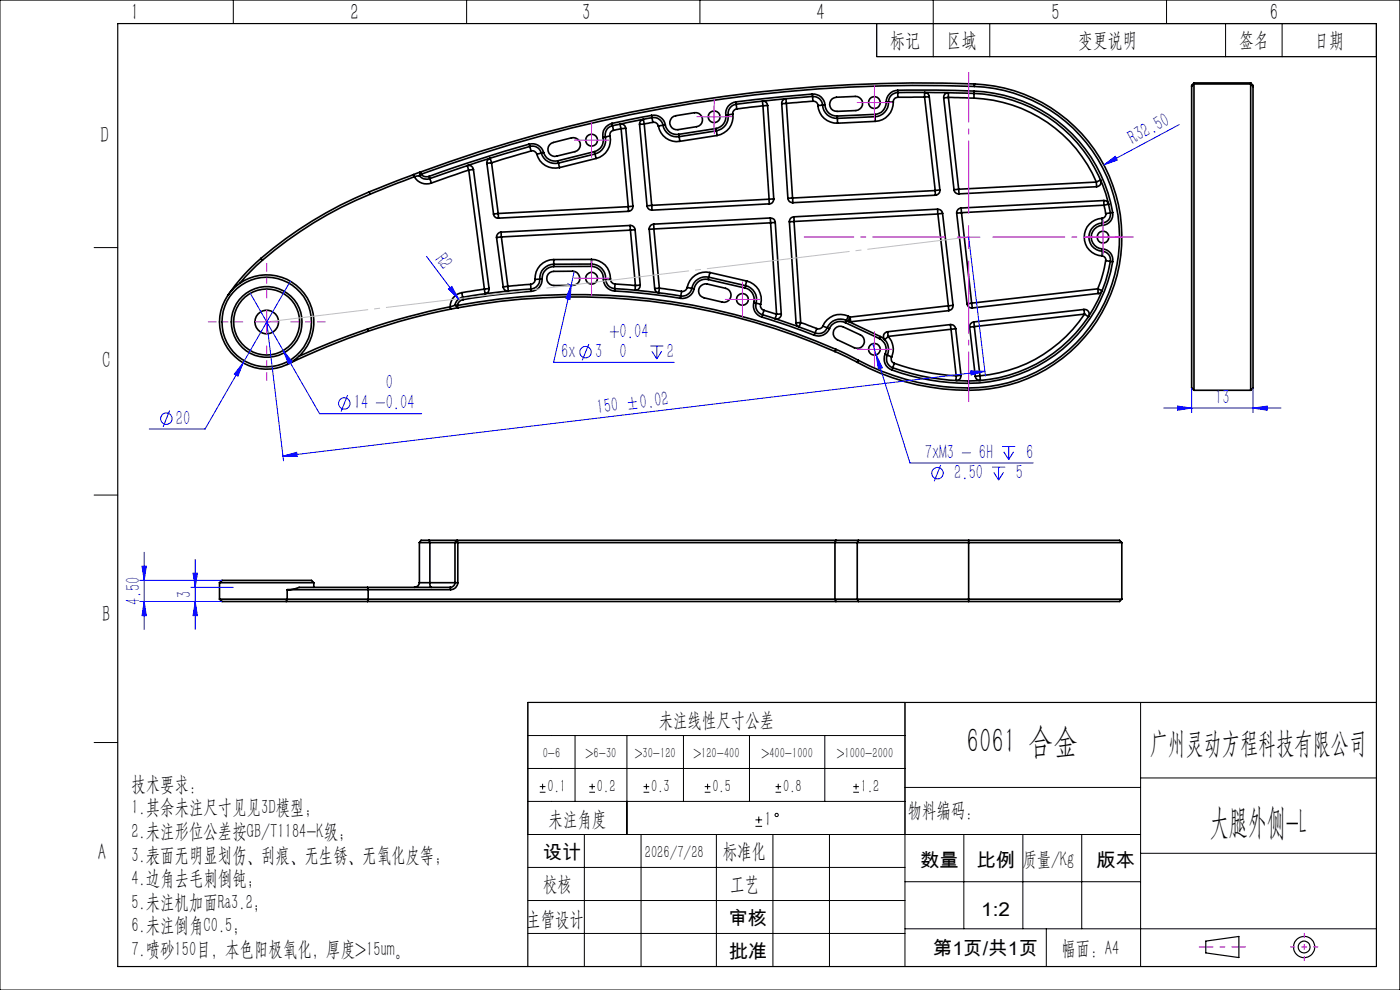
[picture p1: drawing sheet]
<svg xmlns="http://www.w3.org/2000/svg" width="297mm" height="210mm" viewBox="0 0 297 210" stroke-linecap="round" stroke-linejoin="round" font-family="sans-serif">
<g fill="none" stroke="#000" stroke-width=".35">
<path d="M172.3 20a2.48 2.48 0 0 1 2.7 2.3M172.3 20l-16.2 1.6M172.3 20l.1 .5M190.4 19.1h8.1l8.2 .2M190.4 19.1a2.53 2.53 0 0 0-2.4 2.6M190.4 19.1l.1 .5M190.5 19.6a1.99 1.99 0 0 0-2 2.1M190.5 19.6h10.1l6.1 .2M190.5 19.6v1M206.7 19.3a31 31 0 0 1 29.3 25.8M206.7 19.8a30.5 30.5 0 0 1 28.8 25.3M206.7 19.8l-.1 1"/>
<path d="M206.7 19.3v.5M206.7 18.3a306.2 306.2 0 0 0-117.4 18.7M206.7 18.3a32 32 0 0 1 30.8 32.6 32 32 0 0 1-32 31.4M206.7 17.8a307 307 0 0 0-117.5 18.7M206.7 17.8a32.5 32.5 0 0 1 31.3 33.1 32.5 32.5 0 0 1-32.5 31.9M206.7 17.8v.5M252.8 18.3v64l.5 .5M253.3 17.8v65M253.3 17.6v.2M253.3 17.6l-.5 .5v.2M253.3 17.6h12M253.3 17.8l-.5 .5"/>
<path d="M253.3 17.8h12M265.3 17.8v65M265.3 17.6v.2M265.3 17.6l.5 .5v.2M265.3 17.8l.5 .5M265.8 18.3v64l-.5 .5M87.7 37l-9.4 3.7M87.7 37l.2 .5M87.9 37.5a3 3 0 0 0 3.6 1.3M87.9 37.5l-9.4 3.7M89 37.3a1.89 1.89 0 0 0 2.2 .6M89 37.3l-1.1 .2"/>
<path d="M89.2 36.5l-1.5 .5M89.2 36.5l-.2 .8M89.2 36.5l.1 .5M89.3 37a1.54 1.54 0 0 0 1.7 .4M89.3 37l-.3 .3M91 37.4l.2 .5M91.2 37.9l.3 .9M99.4 36.1l-7.9 2.7M99.4 36.1l3.4 25.2M100.4 35.9a.9 .9 0 0 0-1.3-.7l.3 .9M100.4 35.9l-1 .2M100.4 35.9l3.4 25.3"/>
<path d="M103.3 34.7l1.4 10.7M104.3 34.5l-.3-.9a.83 .83 0 0 0-.7 1.1M104.3 34.5l-1 .2M104.3 34.5l1.4 10.8M112.3 30.6a2.5 2.5 0 0 1 3 1.7M112.3 30.6a328.4 328.4 0 0 0-21.3 6.8M112.3 30.6l.1 .5M112.4 31.1a1.94 1.94 0 0 1 2.4 1.3M112.4 31.1a292.9 292.9 0 0 0-21.2 6.8M112.4 31.1l.2 .9M112.6 32l-8.3 2.5M112.6 32a1.01 1.01 0 0 1 1.3 .7"/>
<path d="M113.9 32.7a4 4 0 0 0 4.8 2.9M114.8 32.4a3.1 3.1 0 0 0 3.7 2.2M114.8 32.4l-.9 .3M115.3 32.3a2.56 2.56 0 0 0 3.1 1.8M115.3 32.3l-.5 .1M116.6 30.7l.8-.5 3.8-1a1.51 1.51 0 0 1 1.9 1.1 1.51 1.51 0 0 1-1.1 1.9l-3.9 .9a1.48 1.48 0 0 1-1.6-.6 1.48 1.48 0 0 1 .1-1.8zM118.4 34.1l.1 .5M118.5 34.6l.2 1M126.1 32.2l-7.7 1.9M126.1 32.2l.1 .5M126.2 32.7l.3 .9M126.2 32.7l-7.7 1.9"/>
<path d="M126.5 33.6l-7.8 2M127.9 29.2a2.48 2.48 0 0 1-1.8 3M128.4 29.1a3 3 0 0 1-2.2 3.6M128.4 29.1l-.5 .1M129.4 28.8a4 4 0 0 1-2.9 4.8M129.4 28.8l-1 .3M129.8 26.2a2.59 2.59 0 0 0-1.9 3M129.8 26.2l.1 .5M129.9 26.7a2.05 2.05 0 0 0-1.5 2.4M129.9 26.7l.2 .9M130.1 27.6a.94 .94 0 0 0-.7 1.2M131.8 27.3l-1.7 .3"/>
<path d="M131.8 27.3l1.5 16.5M132.8 27.2a.85 .85 0 0 0-1.2-.8l.2 .9M132.8 27.2l-1 .1M132.8 27.2l1.5 16.5M135.7 26.4l1.6 17.3M136.7 26.3l-.2-1a1.05 1.05 0 0 0-.8 1.1M136.7 26.3l-1 .1M136.7 26.3l1.6 17.3M138.2 24.5a2.5 2.5 0 0 1 2.9 2M138.2 24.5l-8.4 1.7M138.2 24.5l.1 .5M138.3 25a2.02 2.02 0 0 1 2.4 1.6"/>
<path d="M138.3 25l-8.4 1.7M138.3 25l.2 1M138.5 26l-1.8 .3M138.5 26a.98 .98 0 0 1 1.2 .7M139.7 26.7a4 4 0 0 0 4.5 3.3M140.7 26.6a3 3 0 0 0 3.4 2.4M140.7 26.6l-1 .1M141.1 26.5a2.46 2.46 0 0 0 2.9 2M141.1 26.5l-.4 .1M142.5 25l.9-.5 3.9-.6a1.5 1.5 0 0 1 1.7 1.3 1.5 1.5 0 0 1-1.2 1.7l-4 .6a1.51 1.51 0 0 1-1.5-.8 1.51 1.51 0 0 1 .2-1.7zM144 28.5l.1 .5M144.1 29l.1 1"/>
<path d="M151.9 27.3l-7.9 1.2M151.9 27.3l.1 .5M152 27.8l.1 .9M152 27.8l-7.9 1.2M152.1 28.7l-7.9 1.3M154 24.4a2.57 2.57 0 0 1-2.1 2.9M154.5 24.4a3 3 0 0 1-2.5 3.4M154.5 24.4h-.5M155.5 24.2a4 4 0 0 1-3.4 4.5M155.5 24.2l-1 .2M156.1 21.6a2.44 2.44 0 0 0-2.1 2.8M156.1 21.6l.1 .5"/>
<path d="M156.2 22.1a2.01 2.01 0 0 0-1.7 2.3M156.2 22.1l.1 1M156.3 23.1a.97 .97 0 0 0-.8 1.1M161.9 22.4l-5.6 .7M161.9 22.4l1.3 19.9M162.8 22.4a.86 .86 0 0 0-1.1-.9l.2 .9M162.8 22.4h-.9M162.8 22.4l1.3 19.8M165.8 22l1.3 20.1M166.8 21.9l-.1-.9a.84 .84 0 0 0-.9 1M166.8 21.9l-1 .1M166.8 21.9l1.3 20.1"/>
<path d="M172.4 20.5a2 2 0 0 1 2.1 1.8M172.4 20.5l-16.2 1.6M172.4 20.5l.1 1M172.5 21.5l-5.7 .4M172.5 21.5a.91 .91 0 0 1 1 .9M173.5 22.4a4 4 0 0 0 4.2 3.7M174.5 22.3a2.95 2.95 0 0 0 3.1 2.8M174.5 22.3l-1 .1M175 22.3a2.48 2.48 0 0 0 2.6 2.3M175 22.3h-.5M176.6 20.9l.8-.3 4-.1a1.5 1.5 0 0 1 1.6 1.4 1.5 1.5 0 0 1-1.4 1.6l-4 .1a1.51 1.51 0 0 1-1.5-.9 1.51 1.51 0 0 1 .5-1.8zM177.6 25.1l.1 1"/>
<path d="M177.6 24.6v.5M185.6 24.3l-8 .3M185.6 24.3v.5M185.6 24.8l.1 .9M185.6 24.8l-8 .3M185.7 25.7l-8 .4M188 21.7a2.53 2.53 0 0 1-2.4 2.6M188 21.7h.5M188.5 21.7a3 3 0 0 1-2.9 3.1M189.5 21.7h-1M189.5 21.7a4 4 0 0 1-3.8 4M190.5 20.6a.96 .96 0 0 0-1 1.1"/>
<path d="M196.1 20.6h-5.6M196.1 20.6l2.3 19.8M197.1 20.5a.83 .83 0 0 0-1-.8v.9M197.1 20.5l-1 .1M197.1 20.5l2.3 19.8M200.2 20.8l2.2 19.4M201.2 20.7v-1a.85 .85 0 0 0-1 1.1M201.2 20.7l-1 .1M201.2 20.7l5.4 .1M201.2 20.7l2.2 19.4M206.6 20.8a29.5 29.5 0 0 1 26 17.8M232.6 38.6l.9-.4a1 1 0 0 1-.9 1.4"/>
<path d="M232.6 38.6v1M232.6 38.6l-29.2 1.5M232.6 39.6l-29.2 1.5M55.4 54.8a41 41 0 0 0-7.1 7.8M55.4 54.8l.3 .4M55.7 55.2l-2.5 2.3-2.3 2.6M78.3 40.7a85.6 85.6 0 0 0-22.9 14.1M78.3 40.7l.2 .5M78.5 41.2a82.8 82.8 0 0 0-22.8 14M104.7 45.4a.97 .97 0 0 0 1 .9M105.3 50.4l1.5 10.4M105.7 45.3v1"/>
<path d="M105.7 45.3l-1 .1M106.3 49.2a1.09 1.09 0 0 0-1 1.2M106.3 49.2l.1 1.1M106.4 50.3l-1.1 .1M106.4 50.3l1.3 10.4M113.5 59.3a1.03 1.03 0 0 1-.9 1M114.5 59.2a2.06 2.06 0 0 1-1.9 2.1M114.5 59.2l-1 .1M115 59.2a2.48 2.48 0 0 1-2.3 2.6M115 59.2h-.5M116.3 58.2l.7-.6h.5l4-.1a1.5 1.5 0 0 1 1.5 1.5 1.5 1.5 0 0 1-1.5 1.5l-4 .1a1.52 1.52 0 0 1-1.2-2.4zM117.5 56.5a2.53 2.53 0 0 0-2.5 2.7"/>
<path d="M117.5 56a3 3 0 0 0-3 3.2M117.5 55.1v.9M117.5 55.1a4 4 0 0 0-4 4.2M117.5 56v.5M125.5 56.5a2.53 2.53 0 0 1 2.5 2.6M125.5 56a3 3 0 0 1 3 3.1M125.5 55v1M125.5 55a4 4 0 0 1 4 4.2M125.5 56.5h-8M125.5 56v.5M125.5 56h-8M125.5 55l-8 .1"/>
<path d="M128 59.1a2.53 2.53 0 0 0 2.4 2.6M128 59.1h.5M128.5 59.1a2.05 2.05 0 0 0 1.9 2.1M128.5 59.1l1 .1M129.5 59.2a1.03 1.03 0 0 0 1 1M133.3 43.8v1M133.3 43.8l-27.6 1.5M133.3 44.8l-27.6 1.5M133.7 47.8a1.04 1.04 0 0 1 1 .9M133.7 47.8v1M133.7 47.8l-27.4 1.4M133.7 48.8l1.1 11.8"/>
<path d="M133.7 48.8l-27.3 1.5M134.3 43.7a1.03 1.03 0 0 1-1 1.1M134.3 43.7l-1 .1M134.7 48.7l-1 .1M134.7 48.7l1.1 11.8M137.3 43.7a1.03 1.03 0 0 0 1 .9M137.7 48.6l1.2 12.6M138.3 43.6l-1 .1M138.3 43.6v1M138.7 47.5a1.03 1.03 0 0 0-1 1.1M138.7 47.5v1.1M138.7 48.6h-1"/>
<path d="M138.7 48.6l1.2 12.5M150.2 59.3a2.45 2.45 0 0 0-3 2M150.2 59.3l7.8 1.8M150.4 58.8a3 3 0 0 0-3.6 2.4M150.4 58.8l-.2 .5M150.4 58.8l7.8 1.8M150.6 57.8a4 4 0 0 0-4.8 3.2M150.6 57.8l-.2 1M150.6 57.8l7.8 1.8M158.4 59.6l-.2 1M158.4 59.6a4 4 0 0 1 3 4.9M163.2 42.3v.9"/>
<path d="M163.2 42.3l-24.9 1.3M163.2 43.2l-24.9 1.4M163.4 46.2a.97 .97 0 0 1 1.1 1M163.4 46.2l.1 1.1M163.4 46.2l-24.7 1.3M163.5 47.3l-24.8 1.3M163.5 47.3l1.2 19.4M164.1 42.2a.97 .97 0 0 1-.9 1M164.1 42.2l-.9 .1M164.5 47.2l-1 .1M164.5 47.2l1.2 19.4M167.1 42.1a.97 .97 0 0 0 1.1 .9"/>
<path d="M167.5 47.1l1.4 21.4M168.1 42l.1 1M168.1 42l-1 .1M168.4 46a.97 .97 0 0 0-.9 1.1M168.4 46l.1 1M168.5 47l-1 .1M168.5 47l1.4 21.4M198.4 40.4v1M198.4 40.4l-30.3 1.6M198.4 41.4l-30.2 1.6M198.9 44.4a1.04 1.04 0 0 1 1.1 .9M198.9 44.4l.1 1"/>
<path d="M198.9 44.4l-30.5 1.6M199 45.4l-30.5 1.6M199 45.4l2.2 19.5M199.4 40.3a1.03 1.03 0 0 1-1 1.1M199.4 40.3l-1 .1M200 45.3l-1 .1M200 45.3l2.2 19.5M202.4 40.2a.97 .97 0 0 0 1 .9M203 45.2l2.1 19.2M203.4 40.1l-1 .1M203.4 40.1v1M203.9 44.1a1.03 1.03 0 0 0-.9 1.1"/>
<path d="M203.9 44.1l.1 1M204 45.1l-1 .1M204 45.1l2.1 19.2M233.8 46.3l.1 1M233.8 54.3a.85 .85 0 0 1 .8 1M233.8 46.3a4 4 0 0 0-3.8 4 4 4 0 0 0 3.8 4M233.9 52.8a2.31 2.31 0 0 1 2.1 2.7M233.9 47.8a2.51 2.51 0 0 0-2.4 2.5 2.51 2.51 0 0 0 2.4 2.5M233.9 53.3a1.83 1.83 0 0 1 1.6 2.1M233.9 47.3a3 3 0 0 0-2.9 3 3 3 0 0 0 2.9 3M233.9 53.3l-.1 1M233.9 47.3v.5"/>
<path d="M233.9 52.8v.5M234.2 42.5a.97 .97 0 0 1 1 .8l-1 .2M234.2 42.5v1M234.2 42.5l-30.3 1.6M234.2 43.5l.4 1.8M234.2 43.5l-30.2 1.6M234.6 45.3a.85 .85 0 0 1-.8 1M234.6 55.3l.9 .1M234.6 55.3a25.8 25.8 0 0 1-1.7 6M235.5 55.4a30.5 30.5 0 0 1-30 25.4M235.5 45.1a1.79 1.79 0 0 1-1.6 2.2M235.5 45.1l-.9 .2"/>
<path d="M235.5 55.4l.5 .1M236 45.1a2.31 2.31 0 0 1-2.1 2.7M236 55.5a30.9 30.9 0 0 1-30.5 25.8M236 45.1h-.5M78 69.8a143 143 0 0 0-14.5 5.8M78 69.8l.1 .5M78.1 70.3a146.5 146.5 0 0 0-17.2 7M95.5 65.1a139.7 139.7 0 0 0-17.5 4.7M95.5 65.1l.1 .5M95.6 65.6a133.4 133.4 0 0 0-17.5 4.7M96.5 64.7l-1 .4M96.5 64.7l.6 .6"/>
<path d="M96.5 64.7l.5 .1M97 64.8a136.9 136.9 0 0 1 80.3 9.3M97 64.8l.1 .5M97.1 65.3a136.2 136.2 0 0 1 80 9.3M97.1 65.3l-1.5 .3M98 62.1a2.99 2.99 0 0 0-2.5 3M98 62.1l.1 1M98.1 63.1a2.04 2.04 0 0 0-1.6 1.6M98.1 63.1l.1 .5M98.2 63.6a1.53 1.53 0 0 0-1.2 1.2M102.8 61.3l-4.8 .8M103.8 61.2a.86 .86 0 0 1-.9 1.1l-.1-1"/>
<path d="M103.8 61.2l-1 .1M107.7 60.7l.1 1a.92 .92 0 0 1-1-.9M107.7 60.7l-.9 .1M112.6 60.3l-4.9 .4M112.6 60.3v1M112.6 61.3a150.6 150.6 0 0 0-14.5 1.8M112.6 61.3l.1 .5M112.7 61.8a149.1 149.1 0 0 0-14.5 1.8M130.4 61.7a141 141 0 0 1 14 1.6M130.4 61.2a140.1 140.1 0 0 1 14 1.6M130.4 61.2v.5M130.5 60.2l-.1 1"/>
<path d="M130.5 60.2l4.3 .4M135.8 60.5a.93 .93 0 0 1-1.1 1l.1-.9M135.8 60.5l-1 .1M139.9 61.1l-.1 .9a.79 .79 0 0 1-.9-.8M139.9 61.1l-1 .1M139.9 61.1l4.7 .7M144.4 62.8v.5M144.6 61.8l-.2 1M145.8 61l1 .2M145.8 61a1.05 1.05 0 0 1-1.2 .8M146.8 61.2a2.08 2.08 0 0 1-2.4 1.6M146.8 61.2l.4 .1"/>
<path d="M147.2 61.3a2.57 2.57 0 0 1-2.8 2M148.7 60.6l.9-.4h.4l4 1a1.51 1.51 0 0 1 1 1.8 1.51 1.51 0 0 1-1.8 1.1l-3.8-.9a1.47 1.47 0 0 1-1.2-1.1 1.47 1.47 0 0 1 .5-1.5zM158 61.1a2.49 2.49 0 0 1 1.9 3.1M158.2 60.6a3.1 3.1 0 0 1 2.2 3.7M158.2 60.6l-.2 .5M159.9 64.2a2.5 2.5 0 0 0 1.7 3.1M159.9 64.2l.5 .1M160.4 64.3a2 2 0 0 0 1.4 2.5M160.4 64.3l1 .2M161.4 64.5a1.07 1.07 0 0 0 .7 1.3M161.6 67.3l5.6 1.8 5.5 2M161.8 66.8l7 2.3 4.1 1.5"/>
<path d="M161.8 66.8l-.2 .5M162.1 65.8l-.3 1M162.1 65.8l2.6 .9M165.7 66.6a1.02 1.02 0 0 1-1.3 1l.3-.9M165.7 66.6l-1 .1M169.9 68.4l-.4 .9a.97 .97 0 0 1-.6-.8M169.9 68.4l-1 .1M169.9 68.4l3.4 1.3M172.9 70.6l-.2 .5M173.3 69.7l-.4 .9M174.6 69.2l.9 .3M174.6 69.2a.97 .97 0 0 1-1.3 .5"/>
<path d="M175.5 69.5a1.95 1.95 0 0 1-2.6 1.1M175.5 69.5l.5 .2M176 69.7a2.54 2.54 0 0 1-3.3 1.4M177.1 74.6l4.8 2.3M177.2 69.7a1.42 1.42 0 0 1 1.7-.4l3.6 1.7a1.51 1.51 0 0 1 .7 2 1.51 1.51 0 0 1-2 .8l-3.6-1.7a1.5 1.5 0 0 1-.4-2.4zM177.3 74.1l4.8 2.3M177.3 74.1l-.2 .5M179.3 68.4a2.46 2.46 0 0 0-3.3 1.3M179.3 68.4l7.2 3.4M179.5 68a3 3 0 0 0-4 1.5M179.5 68l-.2 .4M179.5 68l7.3 3.4"/>
<path d="M180 67.1a4 4 0 0 0-5.4 2.1M180 67.1l-.5 .9M180 67.1l.3 .2M180.3 67.3v.1a.57 .57 0 0 0-.2 .8l.3 .1M180.3 67.3l.1 1M181.9 76.9a49.4 49.4 0 0 0 23.6 5.9M182.1 76.4a49.6 49.6 0 0 0 23.4 5.9M182.1 76.4l-.2 .5M186.5 71.8a2.48 2.48 0 0 1 1.3 3.3M186.8 71.4a2.97 2.97 0 0 1 1.4 3.9M186.8 71.4l-.3 .4M187.8 75.1a2.47 2.47 0 0 0 1.4 3.4"/>
<path d="M187.8 75.1l.4 .2M188.2 75.3a1.96 1.96 0 0 0 1.2 2.7M188.2 75.3l1 .4M188.3 70.4a.93 .93 0 0 0-.8 .6 .93 .93 0 0 0 .2 1l.7-.6M188.3 70.4l.1 1M188.4 71.4a4.1 4.1 0 0 1 .8 4.3M189.2 75.7a.93 .93 0 0 0 .5 1.4M189.2 78.5a47.9 47.9 0 0 0 16.3 2.8M189.4 78a47.8 47.8 0 0 0 16.1 2.8M189.4 78l-.2 .5M189.7 77.1l-.3 .9M189.7 77.1a46.8 46.8 0 0 0 13.1 2.6"/>
<path d="M201.2 64.9l.1 1M201.2 64.9l-20.9 2.4M201.3 65.9l-20.9 2.4M201.6 68.9a1.03 1.03 0 0 1 1.1 .8M201.6 68.9l.2 .9M201.6 68.9l-13.3 1.5M201.8 69.8l1 9.9M201.8 69.8l-13.4 1.6M202.2 64.8a1.03 1.03 0 0 1-.9 1.1M202.2 64.8l-1 .1M202.7 69.7l-.9 .1M202.7 69.7l1.2 9.9"/>
<path d="M203.9 79.6a.89 .89 0 0 1-1.1 1v-.9M203.9 79.6l-1.1 .1M205.1 64.4a1.03 1.03 0 0 0 1.2 .9M205.7 69.4l1.2 10.4M206.1 64.3l.2 1M206.1 64.3l-1 .1M206.6 68.3a1.03 1.03 0 0 0-.9 1.1M206.6 68.3l.1 1M206.7 69.3l-1 .1M206.7 69.3l1.2 10.4M207.9 79.7l.1 .9a.88 .88 0 0 1-1.1-.8M207.9 79.7l-1 .1"/>
<path d="M229.9 65.6a.99 .99 0 0 1 1 .5 .99 .99 0 0 1 0 1.1l-.8-.6M229.9 65.6l.2 1M229.9 65.6l-23.3 2.7M230.1 66.6a29.6 29.6 0 0 1-22.2 13.1M230.1 66.6l-23.4 2.7M232.9 61.3l.9 .4-.3 .4-.5 .2M232.9 61.3l.1 1M232.9 61.3l-26.8 3M233 62.3l-26.7 3M205.5 80.8v.5M205.5 82.3v.5M253.3 82.8h12"/>
<path d="M89 115.1h2.2M89 115.1v8.5M91 114.6h-1.7l-.3 .5M91 114.6h6M91 114.6l.2 .5M91.2 115.1h5.3M91.2 115.1v8.5M96.5 115.1v8.5M96.5 115.1h.6M97 114.6h80.3M97 114.6l.1 .5M97 114.6l-.5 .5"/>
<path d="M97.1 115.1h80M97.1 115.1v8.5M177.1 115.1h4.8M177.1 115.1v12M177.3 114.6h4.8M177.3 114.6l-.2 .5M181.9 115.1h56.1M181.9 115.1v12M182.1 114.6h23.4M182.1 114.6l-.2 .5M205.5 114.6h32l.5 .5M205.5 114.6v13"/>
<path d="M238 115.1v12M46.6 127.1h14.3M46.6 123.6h20M46.6 127.1l.5 .5h13.6M46.6 123.6l.5-.5h19l.5 .5M46.6 123.6v3.5M60.7 127.6h17.3M60.9 127.1h17.2M60.9 125.1h17.2M60.9 125.1v2M60.9 127.1l-.2 .5M66.6 123.6v1"/>
<path d="M78 124.6h-14.5l-1 .3-1.6 .2M78 127.6h99.3M78 124.6h17.5M78 124.6l.1 .5M78.1 127.1h99M78.1 125.1h17.5M78.1 127.1l-.1 .5M78.1 125.1v2M89 123.6a1.07 1.07 0 0 1-1.1 1M89 123.6h2.2M91.2 123.6a.89 .89 0 0 0 .3 1M91.2 123.6h5.3"/>
<path d="M95.5 124.6l.1 .5M96.5 123.6a.96 .96 0 0 1-1 1M96.5 123.6h.6M97.1 123.6a1.58 1.58 0 0 1-1.5 1.5M177.1 127.1h4.8M177.1 127.1l.2 .5M177.3 127.6h4.8M181.9 127.1h56.1M181.9 127.1l.2 .5M182.1 127.6h23.4M238 127.1l-.5 .5h-32"/>
<circle cx="125.5" cy="29.7" r="1.25"/>
<circle cx="151.5" cy="24.8" r="1.24"/>
<circle cx="185.5" cy="21.8" r="1.25"/>
<circle cx="125.5" cy="59" r="1.24"/>
<circle cx="234" cy="50.3" r="1.25"/>
<circle cx="56.6" cy="68.3" r="7"/>
<circle cx="56.6" cy="68.3" r="10"/>
<circle cx="56.6" cy="68.3" r="7.5"/>
<circle cx="56.6" cy="68.3" r="2.5"/>
<circle cx="56.6" cy="68.3" r="9.5"/>
<circle cx="157.5" cy="63.5" r="1.24"/>
<circle cx="185.5" cy="74.1" r="1.24"/>
</g>
<g fill="none" stroke="#00f" stroke-width=".21">
<path d="M234.2 35l2.4-1.8 .4 .8zM250.2 26.4l-16 8.6M61.6 59.6l-10 17.4M90.5 54.4l6.8 9.1M121.8 57.6l-.6 2.9M205.5 50.3l3.6 29.5M51.6 77l-1.1 2.8-.8-.5zM51.6 77l-8.1 14h-11.9M53.1 62.2l7 12.2M56.6 68.3l3.5 29.4M60.1 74.4l1.9 2.3-.8 .5zM60.1 74.4l7.7 13.4h21.7"/>
<path d="M95.1 61.3l.7-.5 1.5 2.7zM120.4 60.1l.5 .3 .6 .1M121.2 60.5l-.3 3-.8-.2zM121.2 60.5l-3.8 16.4h25.6M124.9 73l-1.4 3.4M138 73.4h2.7M138.3 74.5l1 1.7M139.3 73.4v2.8M140.4 74.5l-1.1 1.7M185.1 72.9l7.9 25.3h26.2M185.9 75.3l1.3 2.7-.9 .3zM205.9 78.7l3.1 .1-3 .7z"/>
<path d="M209 78.8l-149 18M36 87.1l-1.4 3.4M60 96.8l2.9-.9 .1 .9zM73.7 83.8l-1.3 3.5M199.6 98.6l-1.4 3.5M210.5 99.1h2.8M211.8 99.1v2.7M212.6 94.7h2.8M212.9 95.8l1.1 1.7M214 94.7v2.8M215 95.8l-1 1.7M246.8 86.6h25"/>
<path d="M249.8 86.1l3 .5-3 .4zM252.8 82.3v5.3M265.8 86.6l3-.5v.9zM265.8 82.3v5.3M30.6 117.1v16.5M41.4 118.6v15M210.8 100.2l1 1.6M212.9 100.2l-1.1 1.6M29.6 127.6h17.5M29.6 123.1h17.5M30.1 120.1h.9l-.4 3zM30.6 127.6l.4 3h-.9z"/>
<path d="M40.4 124.6h9.2M41 121.6h.9l-.5 3zM41.4 127.6l.5 3h-.9z"/>
<circle cx="124.2" cy="74.7" r="1.2"/>
<circle cx="35.3" cy="88.8" r="1.21"/>
<circle cx="73" cy="85.6" r="1.22"/>
<circle cx="198.9" cy="100.4" r="1.21"/>
</g>
<g fill="none" stroke="#000" stroke-width=".21">
<path d="M0 0h297v210h-297zM49.5 0v5M99 0v5M148.5 0v5M186 5h106v7h-106zM198 0v12M210 5v7M247.5 0v5M260 5v7M272 5v7M20 52.5h5M20 105h5"/>
<path d="M20 157.5h5M112 156h80M122 156v14M133 156v21M145 156v14M159 156v14M175 156v14M242 149v56M112 163h80M112 170h80M114.5 168.1h1.2M114.5 166.9h1.2"/>
<path d="M115.1 166.3v1.2M124 177v28M125 168.1h1.2M125 166.9h1.2M125.6 166.3v1.2M136 177v28M136.5 168.1h1.2M136.5 166.9h1.2M137.1 166.3v1.2M149.5 168.1h1.2M149.5 166.9h1.2M150.1 166.3v1.2"/>
<path d="M152 177v28M160.3 175.3h1.4M160.3 173.9h1.4M161 173.2v1.4M164 177v28M164.5 168.1h1.2M164.5 166.9h1.2M165.1 166.3v1.2M176 177v28M181 168.1h1.2M181 166.9h1.2M181.6 166.3v1.2"/>
<path d="M192 167h50M204.5 177v20M217 177v20M229.5 177v20M242 177h-130v-28h80v56M242 165h50M112 198h80M112 191h80M112 184h80M192 197h100M192 187h50M222 197v8"/>
<path d="M242 181h50"/>
<circle cx="164.7" cy="172.9" r=".35"/>
</g>
<g fill="none" stroke="#000" stroke-width=".25">
<path d="M25 5h267v200h-267zM292 149h-180v56M255.8 199.6l7-1v4.5l-7-1z"/>
<circle cx="276.7" cy="200.9" r="2.25"/>
<circle cx="276.7" cy="200.9" r="1.24"/>
</g>
<path d="M205.5 50.3l-148.9 18" fill="none" stroke="#c0c0c0" stroke-width=".21" stroke-dasharray="30.5 1.3 1.3 1.3" stroke-dashoffset="8.8" stroke-linecap="butt"/>
<path d="M276.7 197.9v6M273.7 200.9h6" fill="none" stroke="#f0f" stroke-width=".21" stroke-dasharray="30.5 1.3 1.3 1.3" stroke-dashoffset="29.4" stroke-linecap="butt"/>
<path d="M254.3 200.9h10" fill="none" stroke="#f0f" stroke-width=".21" stroke-dasharray="30.5 1.3 1.3 1.3" stroke-dashoffset="27.4" stroke-linecap="butt"/>
<path d="M51.6 68.3h-7.5M56.6 63.3v-7.5M56.6 73.3v7.5M61.6 68.3h7.5" fill="none" stroke="#f0f" stroke-width=".21" stroke-dasharray="30.5 1.3 1.3 1.3" stroke-dashoffset="28.6" stroke-linecap="butt"/>
<g fill="none" stroke="#f0f" stroke-width=".21" stroke-dasharray="30.5 1.3 1.3 1.3" stroke-linecap="butt">
<path d="M185.5 19.2v-1.2M123 29.7h-1.2M125.5 27.2v-1.2M125.5 32.2v1.3M128 29.7h1.3M149 24.8h-1.2M151.5 22.3v-1.3M151.5 27.3v1.2M154 24.8h1.3M183 21.7h-1.2M185.5 24.2v1.3M188 21.7h1.3"/>
<path d="M123 59h-1.2M125.5 56.5v-1.2M128 59h1.3M231.5 50.3h-1.2M234 47.8v-1.3M234 52.8v1.2M236.5 50.3h1.3M125.5 61.5v1.3M155 63.5h-1.2M157.5 61v-1.3M157.5 66v1.2M160 63.5h1.3"/>
<path d="M183 74.1h-1.2M185.5 71.6v-1.3M185.5 76.6v1.2M188 74.1h1.3"/>
</g>
<path d="M200.5 50.3h-30M205.5 45.3v-30M205.5 55.3v30M210.5 50.3h30" fill="none" stroke="#f0f" stroke-width=".21" stroke-dasharray="30.5 1.3 1.3 1.3" stroke-dashoffset="15" stroke-linecap="butt"/>
<g fill="none" stroke="#f0f" stroke-width=".21">
<path d="M185.5 19.3v5M123 29.7h5M125.5 27.2v5M149 24.8h5M151.5 22.3v5M183 21.8h5M123 59h5M125.5 56.5v5M203 50.3h5M205.5 47.8v5M231.5 50.3h5M234 47.8v5"/>
<path d="M54.1 68.3h5M56.6 65.8v5M155 63.5h5M157.5 61v5M183 74.1h5M185.5 71.6v5"/>
</g>
<g fill="#00f">
<path d="M95.1 61.3l.7-.5 1.5 2.7z"/>
<path d="M234.2 35l2.4-1.8 .4 .8z"/>
<path d="M60.1 74.4l1.1 2.8 .8-.5zM121.2 60.5l-1.1 2.8 .8 .2zM185.9 75.3l.4 3 .9-.3zM51.6 77l-1.9 2.3 .8 .5z"/>
<path d="M205.9 78.7l3.1 .1-3 .7zM60 96.8l2.9-.9 .1 .9z"/>
<path d="M265.8 86.6l3-.5v.9zM249.8 86.1l3 .5-3 .4z"/>
<path d="M41.4 127.6l.5 3h-.9zM41 121.6h.9l-.5 3z"/>
<path d="M30.1 120.1h.9l-.4 3zM30.6 127.6l.4 3h-.9z"/>
</g>
<g font-size="7.5">
<text x="205.1" y="159.8">6061 合金</text>
<text x="256.7" y="177">大腿外侧-L</text>
</g>
<text font-size="6.3" x="243.8" y="159.7">广州灵动方程科技有限公司</text>
<g font-size="5">
<text x="27.7" y="4.3">1</text>
<text x="74.4" y="4.3">2</text>
<text x="123.5" y="4.3">3</text>
<text x="173.2" y="4.3">4</text>
<text x="223.1" y="4.3">5</text>
<text x="269.4" y="4.3">6</text>
<text x="21.3" y="30.3">D</text>
<text x="21.7" y="78.1">C</text>
<text x="21.7" y="131.9">B</text>
<text x="20.7" y="182.5">A</text>
</g>
<g font-size="4.4">
<text x="188.9" y="9.9">标记</text>
<text x="200.9" y="9.9">区域</text>
<text x="228.7" y="9.9">变更说明</text>
<text x="262.9" y="9.9">签名</text>
<text x="278.8" y="9.9">日期</text>
<text x="139.8" y="154.2">未注线性尺寸公差</text>
<text x="27.9" y="167.8">技术要求：</text>
<text x="27.9" y="172.8">1.其余未注尺寸见见3D模型；</text>
<text x="192.6" y="173.3">物料编码：</text>
<text x="27.9" y="177.8">2.未注形位公差按GB/T1184-K级；</text>
<text x="116.4" y="175.2">未注角度</text>
<text x="162.2" y="175.2">1</text>
<text x="27.9" y="182.8">3.表面无明显划伤、刮痕、无生锈、无氧化皮等；</text>
<text x="153.3" y="181.9">标准化</text>
<text x="27.9" y="187.8">4.边角去毛刺倒钝;</text>
<text x="115.2" y="188.9">校核</text>
<text x="154.9" y="188.9">工艺</text>
<text x="27.9" y="192.8">5.未注机加面Ra3.2；</text>
<text x="27.9" y="197.8">6.未注倒角C0.5；</text>
<text x="111.7" y="196.3">主管设计</text>
<text x="27.9" y="202.8">7.喷砂150目，本色阳极氧化，厚度&gt;15um。</text>
<text x="225.2" y="202.5">幅面：A4</text>
</g>
<g font-size="4.4" fill="#00f">
<text x="240.3" y="30.7" transform="rotate(-28 240.3 30.7)">R32.50</text>
<text x="92.1" y="55.1" transform="rotate(53 92.1 55.1)">R2</text>
<text x="129.3" y="71.6">+0.04</text>
<text x="119.1" y="76">6x</text>
<text x="126.2" y="76">3</text>
<text x="131.5" y="76">0</text>
<text x="141.5" y="76">2</text>
<text x="81.8" y="82.5">0</text>
<text x="75.1" y="86.9">14 -0.04</text>
<text x="126.8" y="87.8" transform="rotate(-7 126.8 87.8)">150 ±0.02</text>
<text x="257.8" y="85.7">13</text>
<text x="37.3" y="90.1">20</text>
<text x="196.2" y="97.3">7xM3 - 6H</text>
<text x="202.4" y="101.7">2.50</text>
<text x="215.5" y="101.7">5</text>
<text x="217.7" y="97.3">6</text>
<text x="29.7" y="128.4" transform="rotate(-90 29.7 128.4)">4.50</text>
<text x="40.6" y="126.8" transform="rotate(-90 40.6 126.8)">3</text>
</g>
<g font-size="4.1">
<text x="115.2" y="182.2">设计</text>
<text x="195.3" y="183.9">数量</text>
<text x="207.2" y="183.9">比例 质量/Kg</text>
<text x="232.6" y="183.9">版本</text>
<text x="154.6" y="196.3">审核</text>
<text x="208.2" y="194.2">1:2</text>
<text x="154.6" y="203.3">批准</text>
<text x="197.9" y="202.6">第1页/共1页</text>
</g>
<g font-size="3.8">
<text x="116.1" y="168">0.1</text>
<text x="126.6" y="168">0.2</text>
<text x="138.1" y="168">0.3</text>
<text x="151.1" y="168">0.5</text>
<text x="166.1" y="168">0.8</text>
<text x="182.6" y="168">1.2</text>
<text x="136.8" y="182">2026/7/28</text>
</g>
<g font-size="3.1">
<text x="115.1" y="160.7">0-6</text>
<text x="124.2" y="160.7">&gt;6-30</text>
<text x="134.6" y="160.7">&gt;30-120</text>
<text x="147.1" y="160.7">&gt;120-400</text>
<text x="161.5" y="160.7">&gt;400-1000</text>
<text x="177.5" y="160.7">&gt;1000-2000</text>
</g>
</svg>
